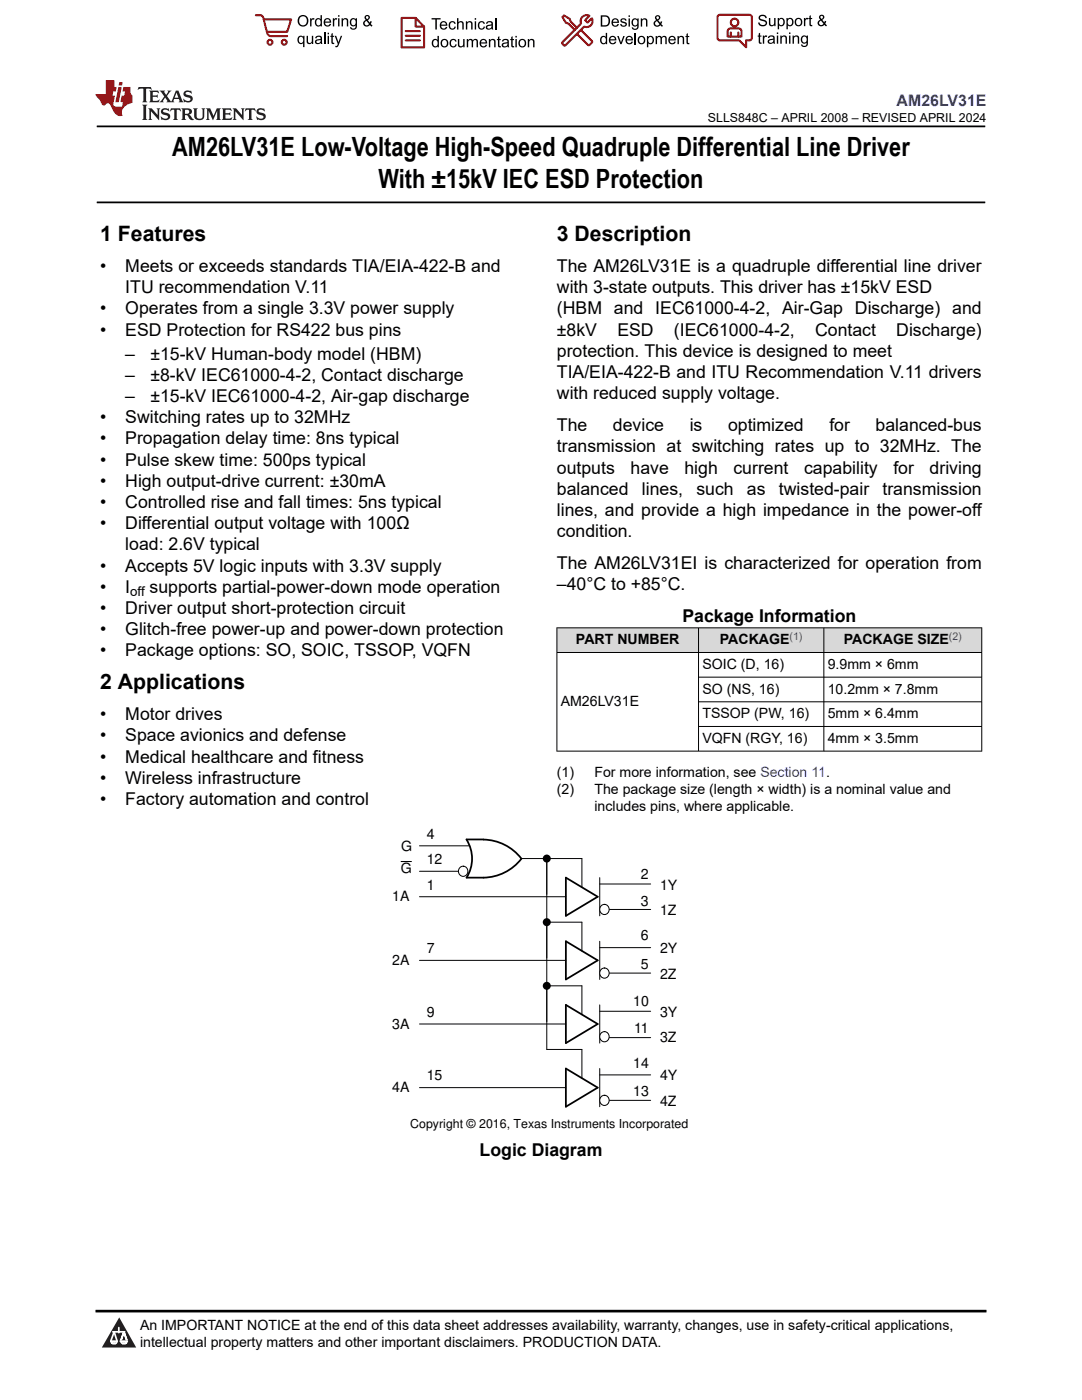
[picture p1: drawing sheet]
<svg xmlns="http://www.w3.org/2000/svg" width="216mm" height="279mm" viewBox="0 0 216 279" stroke-linecap="round" stroke-linejoin="round" font-family="sans-serif">
<path d="M19.3 25.2h177.3M19.3 40.4h177.3" fill="none" stroke="#000" stroke-width=".35"/>
<g fill="#d8d8d8">
<path d="M111.1 125.3h84.8v4.9h-84.8z" fill-rule="evenodd"/>
<path d="M111.2 125.4h28.1v4.8h-28.1z" fill-rule="evenodd"/>
<path d="M139.4 125.4h24.9v4.8h-24.9z" fill-rule="evenodd"/>
<path d="M164.5 125.4h31.3v4.8h-31.3z" fill-rule="evenodd"/>
</g>
<g fill="none" stroke="#000" stroke-width=".2">
<path d="M111.1 125.3h84.9M111.1 130.2h84.9M111.1 125.2v24.8M139.4 125.2v24.8M139.4 135.1h56.6M164.4 125.2v24.8M195.9 125.2v24.8M111.1 149.9h84.9M139.4 140.1h56.6M139.4 145h56.6M83.7 179h29.2M83.7 173.9h9"/>
<path d="M83.7 168.8h10M104 171.3h12.1v5.8M109.1 171.3v38.1h7v5.8M119.7 175.2v7.6M119.7 176.4h10.1M83.7 191.7h29.2M109.1 196.7h7v5.8M109.1 184h7v5.8M119.7 187.9v7.6M119.7 189.1h10.1M120.7 194.2h9.1M120.7 181.5h9.1"/>
<path d="M83.7 217.1h29.2M83.7 204.4h29.2M119.7 214.5h10.1M119.7 200.6v7.6M119.7 213.3v7.6M119.7 201.8h10.1M120.7 207.1h9.1M120.7 219.6h9.1"/>
</g>
<path d="M119.3 179l-6.4-3.8v7.6M112.9 187.9l6.4 3.8-6.4 3.8zM112.9 200.6l6.4 3.8-6.4 3.8zM112.9 213.3l6.4 3.8-6.4 3.8z" fill="none" stroke="#000" stroke-width=".35"/>
<circle cx="120.6" cy="181.5" r=".98" fill="#fefefe"/>
<circle cx="120.6" cy="181.5" r=".98" fill="none" stroke="#000" stroke-width=".2"/>
<circle cx="120.6" cy="194.2" r=".98" fill="#fefefe"/>
<circle cx="120.6" cy="194.2" r=".98" fill="none" stroke="#000" stroke-width=".2"/>
<circle cx="120.6" cy="206.9" r=".98" fill="#fefefe"/>
<circle cx="120.6" cy="206.9" r=".98" fill="none" stroke="#000" stroke-width=".2"/>
<circle cx="120.6" cy="219.6" r=".98" fill="#fefefe"/>
<circle cx="120.6" cy="219.6" r=".98" fill="none" stroke="#000" stroke-width=".2"/>
<circle cx="92.5" cy="173.8" r=".98" fill="#fefefe"/>
<g fill="none" stroke="#000" stroke-width=".2">
<path d="M109.1 171.3v7.2M109.1 184v7.2M109.1 196.7v7.2"/>
<circle cx="92.5" cy="173.8" r=".98"/>
</g>
<path d="M96.5 167.5h-3.4a7.1 7.1 0 0 1 0 7.7 15.1 15.1 0 0 0 6.8-.7 9.7 9.7 0 0 0 4.1-3.1M96.5 167.6a9.7 9.7 0 0 1 7.5 3.7M119.3 179l-6.4 3.8" fill="none" stroke="#000" stroke-width=".35"/>
<path d="M80 171.9h2.2" fill="none" stroke="#000" stroke-width=".21"/>
<g fill="#000">
<circle cx="109.1" cy="171.3" r=".8"/>
<circle cx="109.1" cy="184" r=".8"/>
<circle cx="109.1" cy="196.7" r=".8"/>
</g>
<path d="M0 0h215.9v23.8h-215.9z" fill-rule="evenodd" fill="#fff"/>
<path d="M27.7 17.4l-.2 .6 .5-.3h.6v.1v2.2l-.2 .4h1l-.2-.4v-2.2v-.1h.5l.5 .3-.1-.6zM29.8 18.1l.2 .4v1.5l-.2 .4h1.9l.1-.6a1.08 1.08 0 0 1-1.3 .2v-.7h.6l.4 .2v-.6l-.4 .2h-.6v-.6l.2-.1a1 1 0 0 1 1 .2l-.1-.5zM31.8 18.1l1 1.1-1 1.2h.9l-.2-.2 .4-.7 .5 .7-.2 .2h1.6l-.2-.2 .1-.4h1l.1 .4-.1 .2h.9l-.2-.3-.8-2h-.5l-1 2.2-.8-1.1 .9-1.1h-.8l.2 .2-.5 .7-.3-.7 .1-.2zM35.2 18.5l.4 1h-.8zM36.8 18.2a.65 .65 0 0 0-.2 .7 .65 .65 0 0 0 .6 .5l.7 .2 .1 .2a.79 .79 0 0 1-.7 .4 .79 .79 0 0 1-.7-.5l.1 .7 .2-.1a.93 .93 0 0 0 1.1 .1 .93 .93 0 0 0 .4-1 1.46 1.46 0 0 0-1.2-.6l-.1-.3a1.09 1.09 0 0 1 1.2 .2l-.2-.6-.1 .1-.6-.2zM28.4 20.9l.2 .4v2.3l-.2 .3h1l-.2-.3v-2.3l.2-.4zM29.6 21.6l.2 .4v1.6l-.2 .3h.8l-.3-.3v-1.4l1.7 1.8v-2l.2-.4h-.8l.2 .2 .1 1.1-1.2-1.3zM32.3 21.8a.65 .65 0 0 0-.2 .7 .65 .65 0 0 0 .7 .4l.6 .2 .1 .2a.79 .79 0 0 1-.7 .4 .79 .79 0 0 1-.7-.5l.1 .7 .2-.1a.93 .93 0 0 0 1.1 .1 .93 .93 0 0 0 .4-.9 1.46 1.46 0 0 0-1.2-.6l-.1-.4a1.09 1.09 0 0 1 1.2 .2l-.2-.6-.1 .1-.6-.1zM34.1 21.6l-.1 .7a.63 .63 0 0 1 .7-.4l.1 1.7-.3 .3h1l-.2-.3v-1.7a.66 .66 0 0 1 .8 .4l-.1-.7zM36.2 21.6l.2 .4v1.6l-.2 .3h.9l-.2-.2v-.7h.5l.1 .2a.79 .79 0 0 0 1.2 .6l-1-.9a.61 .61 0 0 0 .6-.6 .61 .61 0 0 0-.5-.6zM36.9 21.9h.2a.47 .47 0 0 1 .5 .1 .47 .47 0 0 1 .1 .5l-.2 .2h-.6zM38.5 21.6l.2 .2a2.27 2.27 0 0 0 .4 2 1.04 1.04 0 0 0 1.7-.7v-1.3l.2-.2h-.8l.2 .4v1.1a.6 .6 0 0 1-.6 .6 .6 .6 0 0 1-.6-.6v-1.1l.3-.4zM41.1 21.6l.2 .4v1.6l-.2 .3h.7l-.2-.3v-1.5l.9 1.9 .8-1.9v1.5l-.2 .3h1l-.3-.3v-1.6l.3-.4h-.8l-.7 1.5-.7-1.5zM44.3 21.6l.2 .4v1.6l-.2 .3h1.9l.1-.5a1.09 1.09 0 0 1-1.3 .1v-.6h.6l.4 .1v-.6l-.4 .2h-.6v-.6l.2-.1a1.01 1.01 0 0 1 1 .3l-.1-.6zM46.4 21.6l.3 .4v1.6l-.3 .3h.8l-.2-.3v-1.4l1.6 1.8v-2l.2-.4h-.7l.2 .2v1.1l-1.2-1.3zM49 21.6l-.1 .7a.63 .63 0 0 1 .8-.4v1.7l-.3 .3h1l-.2-.3v-1.7a.66 .66 0 0 1 .8 .4l-.1-.7zM51.4 21.8a.65 .65 0 0 0-.2 .7 .65 .65 0 0 0 .6 .4l.6 .2 .2 .2a.79 .79 0 0 1-.8 .4 .79 .79 0 0 1-.6-.5l.1 .7 .2-.1a.93 .93 0 0 0 1 .1 .93 .93 0 0 0 .5-.9 1.46 1.46 0 0 0-1.3-.6l-.1-.4a1.09 1.09 0 0 1 1.3 .2l-.2-.6-.2 .1-.5-.1z" fill="#231f20"/>
<path d="M21.1 16v2.8h-2.1l.1 .3 .9 1a.95 .95 0 0 0 .9 .9 .59 .59 0 0 1 .6-.4 .59 .59 0 0 1 .5 .4l.4 .8a1.59 1.59 0 0 0 2.1 1.3 1.61 1.61 0 0 1 1-2.2l1-.4-.1-1.5a1.59 1.59 0 0 1-.4-1.6h-1.4l-.2 .9h.5l-.1 .8h-.5l-.2 1v.2l.4 .1-.2 .9h-.6a.73 .73 0 0 1-1.1-.7l.3-1.5h-.5l.2-.8h.5l.2-.9h-.5v-1.4zM23.6 17.4l-.6 3h.7l.6-3zM23.8 16.4l-.1 .7h.7l.1-.7z" fill="#ed1c24"/>
<g fill="#000">
<path d="M59.4 4.2a1.12 1.12 0 0 1 2.2 0 1.12 1.12 0 0 1-2.2 0zM59.9 3.5a.89 .89 0 0 0-.1 1.1 .89 .89 0 0 0 1.1 .4 .88 .88 0 0 0 .3-1.3 .88 .88 0 0 0-1.3-.2z" fill-rule="evenodd"/>
<path d="M59.5 7.3l.5-.2 .5 .3v-.3h.3v2.3h-.3v-.8a.74 .74 0 0 1-1 0 .74 .74 0 0 1-.1-1zM59.8 7.5a.57 .57 0 0 0-.2 .7 .57 .57 0 0 0 .8 .2 .57 .57 0 0 0 .1-.7 .57 .57 0 0 0-.7-.2z" fill-rule="evenodd"/>
<path d="M61.9 3.6h.2v.3l.2-.2 .3-.1 .2 .1-.1 .3a.36 .36 0 0 0-.5 0 .36 .36 0 0 0 0 .4v.9h-.3z" fill-rule="evenodd"/>
<path d="M61.2 7.1h.3v.9a.41 .41 0 0 0 .4 .6 .41 .41 0 0 0 .3-.6v-.9h.3v1.7h-.2v-.3a.58 .58 0 0 1-.7 .3 .58 .58 0 0 1-.4-.6z" fill-rule="evenodd"/>
<path d="M63 3.8l.5-.2 .5 .2v-.8h.2v2.3h-.2v-.2a.75 .75 0 0 1-1-.1 .75 .75 0 0 1-.1-1zM63.2 4a.57 .57 0 0 0-.1 .7 .57 .57 0 0 0 .8 .2 .57 .57 0 0 0 .1-.7 .57 .57 0 0 0-.8-.2z" fill-rule="evenodd"/>
<path d="M63 7.3a.74 .74 0 0 1 1-.1 .74 .74 0 0 1 .3 .9v.7h-.3v-.2a.57 .57 0 0 1-.8 .2 .57 .57 0 0 1-.2-.8l1-.3a.41 .41 0 0 0-.4-.4 .41 .41 0 0 0-.4 .4l-.3-.1zM63.2 8.2a.35 .35 0 0 0 .2 .5 .35 .35 0 0 0 .5-.3l.1-.4z" fill-rule="evenodd"/>
<path d="M65.4 6.5h.3v.3h-.3zM65.4 7.1h.3v1.7h-.3z" fill-rule="evenodd"/>
<path d="M64.8 3.8a.76 .76 0 0 1 .9-.1 .76 .76 0 0 1 .4 .8h-1.2a.47 .47 0 0 0 .3 .6 .47 .47 0 0 0 .6-.4l.3 .1a.82 .82 0 0 1-1.3 .3 .82 .82 0 0 1 0-1.3zM65 4l-.1 .3h.9l-.3-.4z" fill-rule="evenodd"/>
<path d="M66.4 3.6h.3v.3l.1-.2 .4-.1 .1 .1-.1 .3a.36 .36 0 0 0-.4 0 .36 .36 0 0 0-.1 .4v.9h-.3z" fill-rule="evenodd"/>
<path d="M66.1 6.7l.3-.1v.5h.3v.3h-.3v.9l.1 .2h.2v.3a.41 .41 0 0 1-.4-.1 .41 .41 0 0 1-.2-.4v-.9h-.2v-.3h.2z" fill-rule="evenodd"/>
<path d="M66.8 7.1h.3l.4 1.4 .5-1.4h.3l-.6 1.7a.57 .57 0 0 1-.8 .6v-.3a.37 .37 0 0 0 .5-.3z" fill-rule="evenodd"/>
<path d="M67.5 3h.2v.3h-.2zM67.5 3.6h.2v1.7h-.2z" fill-rule="evenodd"/>
<path d="M68.2 3.6h.2v.3a.58 .58 0 0 1 .7-.3 .58 .58 0 0 1 .4 .7v1h-.3v-1a.4 .4 0 0 0-.4-.5 .4 .4 0 0 0-.4 .6v.9h-.2z" fill-rule="evenodd"/>
<path d="M70 3.8l.5-.2 .5 .2v-.2h.2v1.5a.71 .71 0 0 1-.5 .8 .71 .71 0 0 1-.8-.5h.2a.46 .46 0 0 0 .6 .3 .46 .46 0 0 0 .3-.6 .78 .78 0 0 1-1.1-.2 .78 .78 0 0 1 .1-1.1zM70.2 4a.53 .53 0 0 0-.1 .8 .53 .53 0 0 0 .8 0 .54 .54 0 0 0 0-.7 .54 .54 0 0 0-.7-.1z" fill-rule="evenodd"/>
<path d="M72.9 3.1a.53 .53 0 0 1 .8 .1 .53 .53 0 0 1-.3 .8l.4 .5 .1-.3 .3 .1-.2 .5 .3 .3-.2 .2-.3-.3a.71 .71 0 0 1-1.2 .1 .71 .71 0 0 1 .4-1.1l-.3-.5zM73 3.5a.3 .3 0 0 0 .6 0 .3 .3 0 0 0-.6 0zM72.9 4.3a.45 .45 0 0 0 0 .7 .45 .45 0 0 0 .7-.2l-.5-.6z" fill-rule="evenodd"/>
<path d="M86.1 3.6h1.8v.3h-.7v2h-.3v-2h-.8z" fill-rule="evenodd"/>
<path d="M86.3 8l.5-.2 .5 .2v-.8h.3v2.2h-.3v-.2a.76 .76 0 0 1-1 0 .76 .76 0 0 1-.1-1zM86.6 8.1a.58 .58 0 0 0-.2 .8 .58 .58 0 0 0 .8 .2 .58 .58 0 0 0 .1-.8 .58 .58 0 0 0-.7-.2z" fill-rule="evenodd"/>
<path d="M88.2 7.9a.81 .81 0 0 1 1.1 .2 .81 .81 0 0 1-.2 1.1 .81 .81 0 0 1-1.1-.1l-.1-.8zM88.3 8.1a.57 .57 0 0 0 0 .9 .57 .57 0 0 0 .8 0 .57 .57 0 0 0 0-.8 .57 .57 0 0 0-.8-.1z" fill-rule="evenodd"/>
<path d="M88 4.4a.77 .77 0 0 1 .9-.1 .77 .77 0 0 1 .4 .8h-1.3a.48 .48 0 0 0 .4 .6 .48 .48 0 0 0 .6-.3h.3a.83 .83 0 0 1-1.3 .4 .83 .83 0 0 1 0-1.4zM88.2 4.6l-.2 .3h1l-.3-.4z" fill-rule="evenodd"/>
<path d="M89.7 4.4a.7 .7 0 0 1 1.2 .3l-.2 .1a.45 .45 0 0 0-.6-.3 .45 .45 0 0 0-.3 .6 .45 .45 0 0 0 .3 .6 .45 .45 0 0 0 .6-.4h.3a.76 .76 0 0 1-1.1 .6 .76 .76 0 0 1-.3-1.1z" fill-rule="evenodd"/>
<path d="M89.9 8a.7 .7 0 0 1 1.2 .3h-.3a.45 .45 0 0 0-.5-.3 .45 .45 0 0 0-.3 .6 .45 .45 0 0 0 .3 .6 .45 .45 0 0 0 .6-.4l.2 .1a.76 .76 0 0 1-1 .5 .76 .76 0 0 1-.4-1.1z" fill-rule="evenodd"/>
<path d="M91.2 3.6h.3v.8a.59 .59 0 0 1 .7-.2 .59 .59 0 0 1 .3 .7v1h-.2v-1a.4 .4 0 0 0-.5-.4 .4 .4 0 0 0-.3 .5v.9h-.3z" fill-rule="evenodd"/>
<path d="M91.4 7.8h.2v.9a.41 .41 0 0 0 .5 .5 .41 .41 0 0 0 .3-.5v-.9h.3v1.6h-.3v-.2a.58 .58 0 0 1-.7 .3 .58 .58 0 0 1-.3-.7z" fill-rule="evenodd"/>
<path d="M93 4.2h.2v.3a.59 .59 0 0 1 .7-.3 .59 .59 0 0 1 .4 .7v1h-.3v-1a.41 .41 0 0 0-.4-.5 .41 .41 0 0 0-.4 .6v.9h-.2z" fill-rule="evenodd"/>
<path d="M93.1 7.8h.3v.2a.56 .56 0 0 1 1 0 .54 .54 0 0 1 .6-.2 .54 .54 0 0 1 .4 .5v1.1h-.3v-1a.34 .34 0 0 0-.3-.4 .34 .34 0 0 0-.4 .3v1.1h-.3v-1a.38 .38 0 0 0-.5-.4 .38 .38 0 0 0-.2 .6v.8h-.3z" fill-rule="evenodd"/>
<path d="M94.7 3.6h.3v.3h-.3zM94.7 4.2h.3v1.7h-.3z" fill-rule="evenodd"/>
<path d="M95.5 4.4a.7 .7 0 0 1 1.3 .3l-.3 .1a.45 .45 0 0 0-.6-.3 .45 .45 0 0 0-.3 .6 .45 .45 0 0 0 .3 .6 .45 .45 0 0 0 .6-.4h.3a.76 .76 0 0 1-1.1 .6 .76 .76 0 0 1-.3-1.1z" fill-rule="evenodd"/>
<path d="M95.9 8a.77 .77 0 0 1 .9-.2 .77 .77 0 0 1 .4 .9h-1.2a.48 .48 0 0 0 .3 .5 .48 .48 0 0 0 .6-.3h.3a.83 .83 0 0 1-1.3 .4 .83 .83 0 0 1 0-1.3zM96.1 8.1l-.1 .4h.9l-.2-.5z" fill-rule="evenodd"/>
<path d="M97.5 7.8h.3v.2a.59 .59 0 0 1 .7-.2 .59 .59 0 0 1 .4 .6v1h-.3v-1a.41 .41 0 0 0-.5-.4 .41 .41 0 0 0-.3 .5v.9h-.3z" fill-rule="evenodd"/>
<path d="M97.1 4.4a.74 .74 0 0 1 1-.1 .74 .74 0 0 1 .3 .9v.7h-.3v-.2a.59 .59 0 0 1-.8 .2 .59 .59 0 0 1-.3-.8l1.1-.3a.42 .42 0 0 0-.4-.4 .42 .42 0 0 0-.5 .4l-.2-.1zM97.3 5.3a.36 .36 0 0 0 .2 .5 .36 .36 0 0 0 .5-.2l.1-.5z" fill-rule="evenodd"/>
<path d="M99.4 7.4l.2-.2v.6h.3v.2h-.3v1l.1 .2h.2l.1 .2a.41 .41 0 0 1-.5 0 .41 .41 0 0 1-.1-.4v-1h-.2v-.2h.2z" fill-rule="evenodd"/>
<path d="M100.3 8a.74 .74 0 0 1 .9-.2 .74 .74 0 0 1 .3 .9l.1 .7h-.3v-.2a.59 .59 0 0 1-.8 .3 .59 .59 0 0 1-.3-.8l1-.3a.42 .42 0 0 0-.3-.4 .42 .42 0 0 0-.5 .3h-.3zM100.5 8.8a.36 .36 0 0 0 .1 .5 .36 .36 0 0 0 .5-.2l.2-.5z" fill-rule="evenodd"/>
<path d="M102 7.4l.3-.2v.6h.3v.2h-.3v1l.1 .2h.2v.2a.41 .41 0 0 1-.5 0 .41 .41 0 0 1-.1-.4v-1h-.2v-.2h.2z" fill-rule="evenodd"/>
<path d="M102.8 7.2h.3v.3h-.3zM102.8 7.8h.3v1.6h-.3z" fill-rule="evenodd"/>
<path d="M103.7 7.9a.81 .81 0 0 1 1.1 .2 .81 .81 0 0 1-.1 1.1 .81 .81 0 0 1-1.2-.1v-.8zM103.9 8.1a.57 .57 0 0 0-.1 .9 .57 .57 0 0 0 .8 0 .57 .57 0 0 0 0-.8 .57 .57 0 0 0-.7-.1z" fill-rule="evenodd"/>
<path d="M105.3 7.8h.3v.2a.59 .59 0 0 1 .7-.2 .59 .59 0 0 1 .4 .6v1h-.3v-1a.41 .41 0 0 0-.5-.4 .41 .41 0 0 0-.3 .5v.9h-.3z" fill-rule="evenodd"/>
<path d="M119.9 3.1h.7a1.12 1.12 0 0 1 1.1 1.1 1.12 1.12 0 0 1-1 1.1h-.8zM120.2 3.3v1.7h.4a.86 .86 0 0 0 .8-.8 .86 .86 0 0 0-.8-.9z" fill-rule="evenodd"/>
<path d="M119.9 7.4l.5-.3 .5 .3v-.8h.2v2.2h-.2v-.2a.75 .75 0 0 1-1 0 .75 .75 0 0 1-.1-1zM120.1 7.5a.57 .57 0 0 0-.1 .8 .57 .57 0 0 0 .8 .2 .57 .57 0 0 0 .1-.8 .57 .57 0 0 0-.8-.2z" fill-rule="evenodd"/>
<path d="M121.7 7.4a.76 .76 0 0 1 .9-.2 .76 .76 0 0 1 .4 .9h-1.2a.47 .47 0 0 0 .3 .5 .47 .47 0 0 0 .6-.3h.3a.82 .82 0 0 1-1.3 .4 .82 .82 0 0 1 0-1.3zM121.9 7.5l-.1 .3h.9l-.3-.4z" fill-rule="evenodd"/>
<path d="M122.2 3.9a.76 .76 0 0 1 .9-.2 .76 .76 0 0 1 .4 .9h-1.2a.47 .47 0 0 0 .4 .5 .47 .47 0 0 0 .5-.3h.3a.82 .82 0 0 1-1.3 .4 .82 .82 0 0 1 0-1.3zM122.5 4l-.2 .3h.9l-.2-.4z" fill-rule="evenodd"/>
<path d="M123.9 3.8a.71 .71 0 0 1 1.1 .3h-.2a.32 .32 0 0 0-.4-.3 .32 .32 0 0 0-.3 .4h.1a.75 .75 0 0 1 .9 .8 .72 .72 0 0 1-.7 .3 .72 .72 0 0 1-.7-.5h.3a.36 .36 0 0 0 .4 .4 .36 .36 0 0 0 .3-.5 .8 .8 0 0 1-.9-.7z" fill-rule="evenodd"/>
<path d="M123.2 7.2h.3l.4 1.3 .5-1.3h.3l-.7 1.6h-.2z" fill-rule="evenodd"/>
<path d="M125.4 3.1h.3v.3h-.3zM125.4 3.7h.3v1.6h-.3z" fill-rule="evenodd"/>
<path d="M125 7.4a.76 .76 0 0 1 .9-.2 .76 .76 0 0 1 .4 .9h-1.2a.47 .47 0 0 0 .3 .5 .47 .47 0 0 0 .6-.3h.3a.82 .82 0 0 1-1.3 .4 .82 .82 0 0 1 0-1.3zM125.2 7.5l-.1 .3h.9l-.2-.4z" fill-rule="evenodd"/>
<path d="M126.2 3.9l.5-.3 .5 .3v-.2h.2v1.4a.71 .71 0 0 1-.5 .8 .71 .71 0 0 1-.8-.5l.2 .1a.46 .46 0 0 0 .6 .2 .46 .46 0 0 0 .3-.6 .78 .78 0 0 1-1.1-.1 .78 .78 0 0 1 .1-1.1zM126.4 4a.53 .53 0 0 0-.1 .8 .53 .53 0 0 0 .8 0 .54 .54 0 0 0 0-.7 .54 .54 0 0 0-.7-.1z" fill-rule="evenodd"/>
<path d="M127.5 7.3a.8 .8 0 0 1 1.1 .2 .8 .8 0 0 1-.1 1.1 .8 .8 0 0 1-1.2-.1v-.8zM127.7 7.5a.56 .56 0 0 0-.1 .9 .56 .56 0 0 0 .8-.1 .56 .56 0 0 0 0-.7 .56 .56 0 0 0-.7-.1z" fill-rule="evenodd"/>
<path d="M127.9 3.7h.2v.2a.58 .58 0 0 1 .7-.2 .58 .58 0 0 1 .4 .6v1h-.3v-1a.4 .4 0 0 0-.4-.4 .4 .4 0 0 0-.4 .5v.9h-.2z" fill-rule="evenodd"/>
<path d="M129.1 7.2h.2v.2a.72 .72 0 0 1 1-.1 .72 .72 0 0 1 .2 1 .64 .64 0 0 1-.5 .5 .64 .64 0 0 1-.6-.2v.8h-.3zM129.5 7.5a.56 .56 0 0 0-.2 .8 .56 .56 0 0 0 .8 .2 .56 .56 0 0 0 .1-.8 .56 .56 0 0 0-.7-.2z" fill-rule="evenodd"/>
<path d="M130.8 7.2h.3v.2a.55 .55 0 0 1 .9 0 .53 .53 0 0 1 .6-.3 .53 .53 0 0 1 .4 .6v1.1h-.2v-1a.34 .34 0 0 0-.3-.4 .34 .34 0 0 0-.4 .3v1.1h-.3v-1a.37 .37 0 0 0-.5-.4 .37 .37 0 0 0-.2 .6v.8h-.3z" fill-rule="evenodd"/>
<path d="M130.8 3.2a.53 .53 0 0 1 .9 .1 .53 .53 0 0 1-.4 .8l.4 .5 .2-.4 .2 .1-.2 .5 .4 .3-.2 .3-.3-.4a.71 .71 0 0 1-1.2 .1 .71 .71 0 0 1 .3-1.1l-.2-.5zM130.9 3.6a.3 .3 0 0 0 .6 0 .3 .3 0 0 0-.6 0zM130.9 4.3a.45 .45 0 0 0 0 .7 .45 .45 0 0 0 .7-.2l-.5-.6z" fill-rule="evenodd"/>
<path d="M133.6 7.4a.76 .76 0 0 1 .9-.2 .76 .76 0 0 1 .3 .9h-1.2a.47 .47 0 0 0 .4 .5 .47 .47 0 0 0 .6-.3h.2a.82 .82 0 0 1-1.2 .4 .82 .82 0 0 1 0-1.3zM133.8 7.5l-.2 .3h1l-.3-.4z" fill-rule="evenodd"/>
<path d="M135.2 7.2h.2v.2a.58 .58 0 0 1 .7-.2 .58 .58 0 0 1 .4 .6v1h-.3v-1a.4 .4 0 0 0-.4-.4 .4 .4 0 0 0-.3 .5v.9h-.3z" fill-rule="evenodd"/>
<path d="M137 6.8l.3-.2v.6h.2v.2h-.2v1v.2h.2l.1 .2a.41 .41 0 0 1-.5 0 .41 .41 0 0 1-.1-.5v-.9h-.2v-.2h.2z" fill-rule="evenodd"/>
<path d="M151.6 3.1a.88 .88 0 0 1 1.4 .5h-.3a.49 .49 0 0 0-.5-.5 .49 .49 0 0 0-.5 .6l.1 .1a1.06 1.06 0 0 1 1.2 1 .95 .95 0 0 1-.9 .4 .95 .95 0 0 1-.8-.7h.3a.58 .58 0 0 0 .6 .5 .58 .58 0 0 0 .5-.6l-.2-.1a.95 .95 0 0 1-1.1-.9z" fill-rule="evenodd"/>
<path d="M151.4 6.7l.3-.2v.6h.2v.2h-.2v1v.2h.2l.1 .2a.41 .41 0 0 1-.5 0 .41 .41 0 0 1-.1-.5v-.9h-.2v-.2h.2z" fill-rule="evenodd"/>
<path d="M152.2 7.1h.3v.2l.1-.2h.4h.1l-.1 .3a.36 .36 0 0 0-.4 0 .36 .36 0 0 0-.1 .5v.8h-.3z" fill-rule="evenodd"/>
<path d="M153.3 7.3a.74 .74 0 0 1 1-.2 .74 .74 0 0 1 .3 .9l.1 .7h-.3l-.1-.2a.57 .57 0 0 1-.8 .3 .57 .57 0 0 1-.1-.9l.9-.2a.41 .41 0 0 0-.4-.4 .41 .41 0 0 0-.4 .3h-.3zM153.5 8.1a.35 .35 0 0 0 .2 .5 .35 .35 0 0 0 .5-.2l.1-.5z" fill-rule="evenodd"/>
<path d="M153.4 3.6h.3v.9a.41 .41 0 0 0 .4 .5 .41 .41 0 0 0 .4-.5v-.9h.2v1.6h-.2v-.2a.58 .58 0 0 1-.7 .2 .58 .58 0 0 1-.4-.6z" fill-rule="evenodd"/>
<path d="M155 6.5h.3v.3h-.3zM155 7.1h.3v1.6h-.3z" fill-rule="evenodd"/>
<path d="M155.2 3.6h.2v.2a.72 .72 0 0 1 1-.1 .72 .72 0 0 1 .2 1 .64 .64 0 0 1-.5 .5 .64 .64 0 0 1-.6-.2v.8h-.3zM155.6 3.9a.56 .56 0 0 0-.2 .8 .56 .56 0 0 0 .8 .2 .56 .56 0 0 0 .1-.8 .56 .56 0 0 0-.7-.2z" fill-rule="evenodd"/>
<path d="M155.7 7.1h.3v.2a.58 .58 0 0 1 .7-.2 .58 .58 0 0 1 .3 .6v1h-.3v-1a.4 .4 0 0 0-.4-.4 .4 .4 0 0 0-.3 .5v.9h-.3z" fill-rule="evenodd"/>
<path d="M156.9 3.6h.3v.2a.72 .72 0 0 1 .9-.1 .72 .72 0 0 1 .2 1 .64 .64 0 0 1-.4 .5 .64 .64 0 0 1-.7-.2v.8h-.3zM157.3 3.9a.56 .56 0 0 0-.1 .8 .56 .56 0 0 0 .7 .2 .56 .56 0 0 0 .2-.8 .56 .56 0 0 0-.8-.2z" fill-rule="evenodd"/>
<path d="M157.4 6.5h.3v.3h-.3zM157.4 7.1h.3v1.6h-.3z" fill-rule="evenodd"/>
<path d="M158.1 7.1h.3v.2a.58 .58 0 0 1 .7-.2 .58 .58 0 0 1 .4 .6v1h-.3v-1a.4 .4 0 0 0-.5-.4 .4 .4 0 0 0-.3 .5v.9h-.3z" fill-rule="evenodd"/>
<path d="M158.8 3.7a.8 .8 0 0 1 1.1 .2 .8 .8 0 0 1-.1 1.1 .8 .8 0 0 1-1.1-.1l-.1-.8zM159 3.9a.56 .56 0 0 0-.1 .9 .56 .56 0 0 0 .9 0 .56 .56 0 0 0-.1-.8 .56 .56 0 0 0-.7-.1z" fill-rule="evenodd"/>
<path d="M160 7.3l.5-.2 .5 .2v-.2h.2v1.4a.71 .71 0 0 1-.5 .9 .71 .71 0 0 1-.9-.5h.3a.46 .46 0 0 0 .6 .2 .46 .46 0 0 0 .2-.6 .78 .78 0 0 1-1-.1 .78 .78 0 0 1 .1-1.1zM160.2 7.4a.53 .53 0 0 0-.1 .8 .53 .53 0 0 0 .8 0 .54 .54 0 0 0 0-.7 .54 .54 0 0 0-.7-.1z" fill-rule="evenodd"/>
<path d="M160.4 3.6h.3v.2l.1-.2h.4h.1l-.1 .3a.36 .36 0 0 0-.4 0 .36 .36 0 0 0-.1 .5v.8h-.3z" fill-rule="evenodd"/>
<path d="M161.5 3.2l.3-.2v.6h.3v.2h-.3v1v.2h.3v.2a.41 .41 0 0 1-.5 0 .41 .41 0 0 1-.1-.5v-.9h-.2v-.2h.2z" fill-rule="evenodd"/>
<path d="M163.6 3.1a.53 .53 0 0 1 .8 .1 .53 .53 0 0 1-.3 .8l.4 .5 .1-.3h.3l-.2 .5 .3 .3-.2 .3-.3-.3a.71 .71 0 0 1-1.2 .1 .71 .71 0 0 1 .4-1.2l-.3-.5zM163.7 3.5a.3 .3 0 0 0 .5 0 .3 .3 0 0 0-.5 0zM163.6 4.2a.45 .45 0 0 0 0 .8 .45 .45 0 0 0 .7-.3l-.5-.6z" fill-rule="evenodd"/>
</g>
<path d="M64.8 6.5v2.3M98.9 3.6v2.3M126.8 6.6v2.2" fill="none" stroke="#000" stroke-width=".28"/>
<g fill="none" stroke="#de0000" stroke-width=".42">
<path d="M51.1 3l1 .1a1.4 1.4 0 0 1 .6 1.2l.7 2.5a.95 .95 0 0 0 1.1 .4h2.8M52.7 3.9h5.4l-.8 2.4h-4M80.1 3.6h2.8v1.7h1.7v4.2h-4.5zM81 7.1h2.8M81 6.2h2.8M81 8.1h2.8M82.9 3.6l1.7 1.7M115.1 5.5l-1.3-1.2-.1-.5-1.2-.7-.3 .3 .7 1.1 .5 .2 1.3 1.3M115.9 6l2.2 2.2v.3l-.5 .5h-.3l-2.2-2.2zM115.9 6l.7-.7a1.19 1.19 0 0 0 1.3-.3 1.19 1.19 0 0 0 .2-1.4l-.9 .9-.4-.5 .8-.8a1.19 1.19 0 0 0-1.4 .1 1.19 1.19 0 0 0-.2 1.4l-3.8 3.7v.3l.3 .3h.3l2.3-2.2M143.2 3.2l.4-.2h6l.4 .2v4.4l-.2 .4-.9 .1v1.3l-1.4-1.3h-3.9l-.4-.3zM145.4 5.8l.4-.1h1.6a.61 .61 0 0 1 .6 .6v1h-2.8v-1z"/>
<path d="M145.8 6.5v.8M147.3 6.5v.8"/>
<circle cx="53.9" cy="8.4" r=".49"/>
<circle cx="56.7" cy="8.4" r=".49"/>
<circle cx="146.6" cy="4.5" r=".75"/>
</g>
<path d="M0 261.4h215.9v18h-215.9z" fill-rule="evenodd" fill="#fff"/>
<path d="M23.8 262.9l3.4 6h-6.9z" fill="#231f20"/>
<path d="M22.1 267.7h1.3l-.4 .5h-.3a.55 .55 0 0 1-.6-.5z" fill-rule="evenodd" fill="#fff"/>
<path d="M22.1 267.7h1.3l-.4 .5h-.3a.55 .55 0 0 1-.6-.5z" fill="none" stroke="#231f20" stroke-width=".34"/>
<path d="M22.1 267.7h1.3l-.4 .5h-.5zM22.6 265.8h.1M22.6 265.8h2.3zM23.7 265.9h.1M23.7 264.9v1zM24 267.7h.1" fill="none" stroke="#fff" stroke-width=".34"/>
<path d="M24.7 265.8l-.7 1.9z" fill="#fff"/>
<path d="M24.7 265.8l-.7 1.9z" fill="none" stroke="#fff" stroke-width=".34"/>
<path d="M24.7 265.8l.7 1.9z" fill="#fff"/>
<path d="M22.8 265.8l-.7 1.9zM22.8 265.8l.6 1.9zM24.7 265.8l.7 1.9zM25.3 267.7h.1" fill="none" stroke="#fff" stroke-width=".34"/>
<path d="M24.1 267.7h1.3a.65 .65 0 0 1-.6 .5 .65 .65 0 0 1-.7-.5z" fill-rule="evenodd" fill="#fff"/>
<path d="M24.1 267.7h1.3a.65 .65 0 0 1-.6 .5 .65 .65 0 0 1-.7-.5z" fill="none" stroke="#231f20" stroke-width=".34"/>
<path d="M24 267.7h.1M24.1 267.7h1.3l-.4 .5h-.5z" fill="none" stroke="#fff" stroke-width=".34"/>
<path d="M19 261.7h177.8" fill="none" stroke="#000" stroke-width=".53"/>
<g font-size="5.3">
<text x="34.4" y="31.2">AM26LV31E Low-Voltage High-Speed Quadruple Differential Line Driver</text>
<text x="75.5" y="37.5">With ±15kV IEC ESD Protection</text>
</g>
<g font-size="4.2">
<text x="20" y="48.1">1 Features</text>
<text x="111.1" y="48.1">3 Description</text>
<text x="20" y="137.6">2 Applications</text>
</g>
<g font-size="3.5">
<text x="20" y="54.3">•</text>
<text x="25" y="54.3">Meets or exceeds standards TIA/EIA-422-B and</text>
<text x="25" y="58.5">ITU recommendation V.11</text>
<text x="111.1" y="54.3">The AM26LV31E is a quadruple differential line driver</text>
<text x="111.1" y="58.5">with 3-state outputs. This driver has ±15kV ESD</text>
<text x="20" y="62.8">•</text>
<text x="25" y="62.8">Operates from a single 3.3V power supply</text>
<text x="111.1" y="62.8">(HBM and IEC61000-4-2, Air-Gap Discharge) and</text>
<text x="20" y="67">•</text>
<text x="25" y="67">ESD Protection for RS422 bus pins</text>
<text x="25" y="71.7">–</text>
<text x="30" y="71.7">±15-kV Human-body model (HBM)</text>
<text x="111.1" y="71.2">protection. This device is designed to meet</text>
<text x="111.1" y="67">±8kV</text>
<text x="123.2" y="67">ESD</text>
<text x="134.5" y="67">(IEC61000-4-2,</text>
<text x="162.6" y="67">Contact</text>
<text x="178.8" y="67">Discharge)</text>
<text x="25" y="76">–</text>
<text x="30" y="76">±8-kV IEC61000-4-2, Contact discharge</text>
<text x="111.1" y="75.5">TIA/EIA-422-B and ITU Recommendation V.11 drivers</text>
<text x="25" y="80.2">–</text>
<text x="30" y="80.2">±15-kV IEC61000-4-2, Air-gap discharge</text>
<text x="111.1" y="79.7">with reduced supply voltage.</text>
<text x="20" y="84.4">•</text>
<text x="20" y="88.7">•</text>
<text x="25" y="84.4">Switching rates up to 32MHz</text>
<text x="25" y="88.7">Propagation delay time: 8ns typical</text>
<text x="111.1" y="86">The</text>
<text x="122.3" y="86">device</text>
<text x="137.6" y="86">is</text>
<text x="145.3" y="86">optimized</text>
<text x="165.5" y="86">for</text>
<text x="174.7" y="86">balanced-bus</text>
<text x="20" y="92.9">•</text>
<text x="25" y="92.9">Pulse skew time: 500ps typical</text>
<text x="111.1" y="90.3">transmission at switching rates up to 32MHz. The</text>
<text x="111.1" y="94.5">outputs</text>
<text x="125.8" y="94.5">have</text>
<text x="136.6" y="94.5">high</text>
<text x="146.4" y="94.5">current</text>
<text x="160.4" y="94.5">capability</text>
<text x="178.3" y="94.5">for</text>
<text x="185.5" y="94.5">driving</text>
<text x="20" y="97.1">•</text>
<text x="20" y="101.4">•</text>
<text x="25" y="97.1">High output-drive current: ±30mA</text>
<text x="25" y="101.4">Controlled rise and fall times: 5ns typical</text>
<text x="111.1" y="98.7">balanced</text>
<text x="128.1" y="98.7">lines,</text>
<text x="139" y="98.7">such</text>
<text x="149.1" y="98.7">as</text>
<text x="155.4" y="98.7">twisted-pair</text>
<text x="176.1" y="98.7">transmission</text>
<text x="20" y="105.6">•</text>
<text x="25" y="105.6">Differential output voltage with 100Ω</text>
<text x="111.1" y="103">lines, and provide a high impedance in the power-off</text>
<text x="111.1" y="107.2">condition.</text>
<text x="25" y="109.8">load: 2.6V typical</text>
<text x="111.1" y="113.6">The AM26LV31EI is characterized for operation from</text>
<text x="20" y="114.1">•</text>
<text x="20" y="118.3">•</text>
<text x="25" y="114.1">Accepts 5V logic inputs with 3.3V supply</text>
<text x="25" y="118.3">I</text>
<text x="29.9" y="118.3">supports partial-power-down mode operation</text>
<text x="111.1" y="117.8">–40°C to +85°C.</text>
<text x="20" y="122.5">•</text>
<text x="25" y="122.5">Driver output short-protection circuit</text>
<text x="136.2" y="124.1">Package Information</text>
<text x="20" y="126.8">•</text>
<text x="20" y="131">•</text>
<text x="25" y="126.8">Glitch-free power-up and power-down protection</text>
<text x="25" y="131">Package options: SO, SOIC, TSSOP, VQFN</text>
<text x="20" y="143.7">•</text>
<text x="25" y="143.7">Motor drives</text>
<text x="20" y="147.9">•</text>
<text x="25" y="147.9">Space avionics and defense</text>
<text x="20" y="152.2">•</text>
<text x="25" y="152.2">Medical healthcare and fitness</text>
<text x="20" y="156.4">•</text>
<text x="20" y="160.6">•</text>
<text x="25" y="156.4">Wireless infrastructure</text>
<text x="25" y="160.6">Factory automation and control</text>
<text x="95.7" y="230.7">Logic Diagram</text>
</g>
<text font-size="3.2" fill="#00f" x="178.9" y="21.1">AM26LV31E</text>
<g font-size="2.8">
<text x="114.9" y="128.6">PART NUMBER</text>
<text x="143.6" y="128.6">PACKAGE</text>
<text x="168.4" y="128.6">PACKAGE SIZE</text>
<text x="140.2" y="133.5">SOIC (D, 16)</text>
<text x="165.2" y="133.5">9.9mm × 6mm</text>
<text x="111.9" y="140.9">AM26LV31E</text>
<text x="140.2" y="138.4">SO (NS, 16)</text>
<text x="140.2" y="143.3">TSSOP (PW, 16)</text>
<text x="165.2" y="138.4">10.2mm × 7.8mm</text>
<text x="165.2" y="143.3">5mm × 6.4mm</text>
<text x="140.2" y="148.3">VQFN (RGY, 16)</text>
<text x="165.2" y="148.3">4mm × 3.5mm</text>
<text x="111.1" y="155.1">(1)</text>
<text x="118.6" y="155.1">For more information, see Section 11.</text>
<text x="111.1" y="158.4">(2)</text>
<text x="118.6" y="158.4">The package size (length × width) is a nominal value and</text>
<text x="118.6" y="161.8">includes pins, where applicable.</text>
<text x="85.1" y="167.4">4</text>
<text x="80" y="169.7">G</text>
<text x="85.1" y="172.4">12</text>
<text x="78.3" y="179.9">1A</text>
<text x="80" y="174.3">G</text>
<text x="85.1" y="177.5">1</text>
<text x="127.9" y="175.3">2</text>
<text x="131.7" y="177.5">1Y</text>
<text x="127.9" y="180.7">3</text>
<text x="131.7" y="182.6">1Z</text>
<text x="85.1" y="190.2">7</text>
<text x="127.9" y="187.7">6</text>
<text x="131.7" y="190.2">2Y</text>
<text x="78.3" y="192.6">2A</text>
<text x="127.9" y="193.3">5</text>
<text x="131.7" y="195.3">2Z</text>
<text x="85.1" y="202.9">9</text>
<text x="126.4" y="200.7">10</text>
<text x="131.7" y="202.9">3Y</text>
<text x="78.3" y="205.3">3A</text>
<text x="126.5" y="206.1">11</text>
<text x="131.7" y="208">3Z</text>
<text x="85.1" y="215.6">15</text>
<text x="126.4" y="213.1">14</text>
<text x="131.7" y="215.6">4Y</text>
<text x="78.3" y="218">4A</text>
<text x="126.4" y="218.7">13</text>
<text x="131.7" y="220.7">4Z</text>
<text x="27.9" y="265.5">An IMPORTANT NOTICE at the end of this data sheet addresses availability, warranty, changes, use in safety-critical applications,</text>
<text x="27.9" y="268.9">intellectual property matters and other important disclaimers. PRODUCTION DATA.</text>
</g>
<text font-size="2.6" x="26" y="119">off</text>
<g font-size="2.5">
<text x="141.3" y="24.3">SLLS848C – APRIL 2008 – REVISED APRIL 2024</text>
<text x="81.9" y="225.1">Copyright © 2016, Texas Instruments Incorporated</text>
</g>
<g font-size="2.1" fill="#00f">
<text x="157.5" y="127.6">(1)</text>
<text x="189.3" y="127.6">(2)</text>
</g>
</svg>
